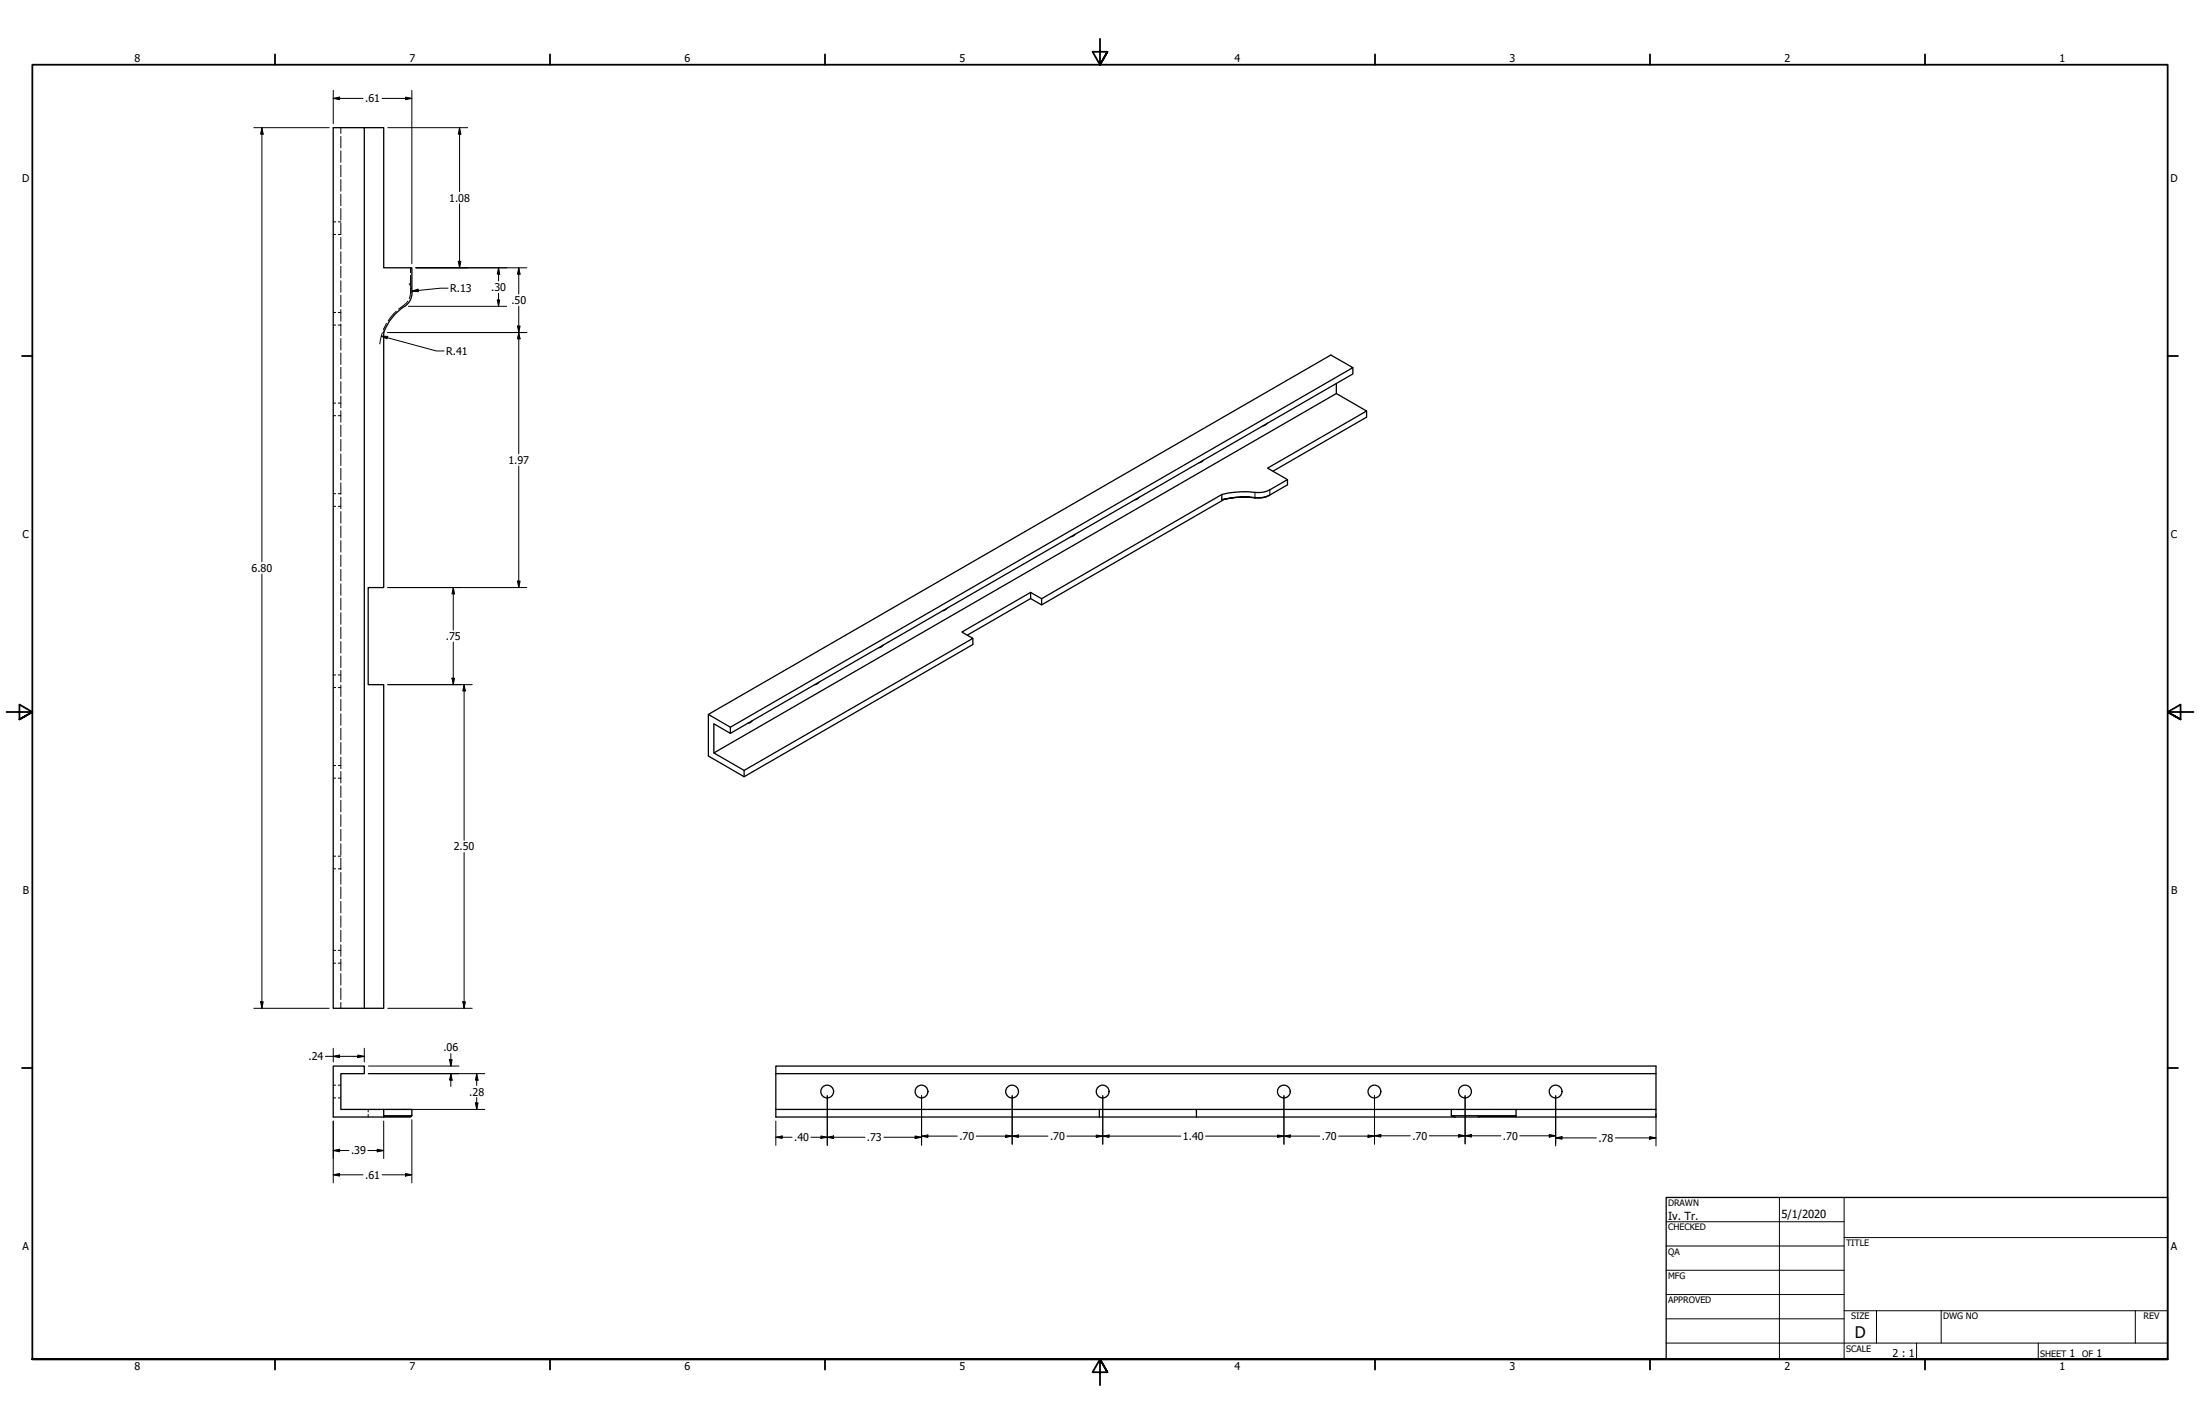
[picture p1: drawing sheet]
<svg xmlns="http://www.w3.org/2000/svg" width="864mm" height="559mm" viewBox="0 0 864 559" stroke-linecap="round" stroke-linejoin="round" font-family="sans-serif">
<!-- layer: Hidden (ANSI) -->
<g fill="none" stroke="#000" stroke-width=".39">
<path d="M133.8 50.1v2.3M133.8 53.5v4.5M133.8 59.2v4.5M133.8 64.8v4.6M133.8 70.5v4.6M133.8 76.2v4.5M130.8 87.1h1M130.8 92h1M132.8 87.1h1M133.8 81.9v4.5M133.8 87.5v4.5h-1M133.8 93.2v4.5"/>
<path d="M133.8 98.8v4.6M133.8 104.5v4.5M133.8 110.2v4.5M133.8 115.8v4.5M160.1 118.2l-1.6 1.6-2 1.5M161.2 112.9v2l-.5 2.3M161.2 105.1v2M161.2 108v4M130.8 122.6h1M130.8 127.6h1M132.8 122.6h1M132.8 127.6h1"/>
<path d="M133.8 121.5v4.5M133.8 127.1v4.6M133.8 132.8v4.6M133.8 138.5v4.5M150.6 130v.5M151.7 126.9l-1.1 2.6M155.6 122.1l-3.2 3.8M130.8 158.2h1M132.8 158.2h1M133.8 144.1v4.6M133.8 149.8v4.6M133.8 155.4v4.6"/>
<path d="M130.8 163.1h1M132.8 163.1h1M133.8 161.2v4.5M133.8 166.8v4.5M133.8 172.5v4.5M133.8 178.1v4.6M130.8 193.7h1M130.8 198.7h1M132.8 193.7h1M132.8 198.7h1M133.8 183.8v4.5M133.8 189.5v4.5"/>
<path d="M133.8 195.1v4.5M133.8 200.8v4.5M133.8 206.4v4.6M133.8 212.2v4.5M133.8 217.8v4.5M133.8 223.5v4.5M133.8 229.1v4.5M133.8 234.8v4.5M133.8 240.5v4.5M133.8 246.1v4.5M133.8 251.8v4.5M133.8 257.4v4.6"/>
<path d="M130.8 264.9h1M130.8 269.8h1M132.8 264.9h1M132.8 269.8h1M133.8 263.1v4.6M133.8 268.8v4.5M133.8 274.4v4.6M133.8 280.1v4.5M133.8 285.8v4.5M133.8 291.4v4.6M133.8 297.1v4.5M130.8 300.4h1"/>
<path d="M130.8 305.4h1M132.8 300.4h1M132.8 305.4h1M133.8 302.8v4.5M133.8 308.4v4.5M133.8 314.1v4.5M133.8 319.7v4.6M130.8 336h1M132.8 336h1M133.8 325.4v4.5M133.8 331.1v4.5M133.8 336.7v4.5"/>
<path d="M130.8 340.9h1M132.8 340.9h1M133.8 342.4v4.6M133.8 348v4.6M133.8 353.8v4.5M133.8 359.4v4.5M130.8 372.9h1M130.8 378h1M132.8 372.9h1M132.8 378h1M133.8 365.1v4.5M133.8 370.7v4.6"/>
<path d="M133.8 376.4v4.5M133.8 382.1v4.5M133.8 387.7v4.5M133.8 393.4v2.3M130.8 425.8h1M130.8 430.8h1M132.8 425.8h1M132.8 430.8h1M144.5 435.4v1M144.5 437.3v1"/>
</g>
<!-- layer: Visible (ANSI) -->
<g fill="none" stroke="#000" stroke-width=".51">
<path d="M143 50.1h7.6v55h11.1v9.8M161.7 114.9a6.4 6.4 0 0 1-2.9 5.4M150.6 130.5v100.1h-6.1v38.1h6.1v127h-19.8v-345.6h12.2v345.6M158.8 120.2a20.2 20.2 0 0 0-8.1 10.3M524.6 150.5v3.9M531.1 144.3v2.4l-244.4 141.1M497.5 166.1l-.5 .5-1.2 .5M536.4 161.3v2.4l-36.7 21.2M447.2 195.1l-1.1 .9-.6 .1M472.4 180.6l-.6 .6-1.1 .4M479.6 194.1a39.7 39.7 0 0 1 14.6-.8l1.5-.1 2.8-1 6.9-4v2l-6.9 4a10.7 10.7 0 0 1-8.2 .9 38 38 0 0 0-10.7 1 39.7 39.7 0 0 1 14.6-.8l1.5-.1 2.8-1M479.6 194.1v2"/>
<path d="M480.6 196l-71.7 41.4-4.3-2.5-24.9 14.3M505.4 188.2l-7.8-4.5 38.8-22.4-11.8-6.9-244.4 141.1 11.9 6.8 89.8-51.8-4.3-2.5 27-15.5 4.3 2.4 70.7-40.8M422.1 209.6l-.6 .6-1.1 .4M371.8 238.7l-1.7 .9M404.6 232.5v2.4M408.9 234.9v2.5M346.6 253.2l-.5 .5-1.1 .5M381.9 250.5v2.4l-89.8 51.9-14-8.1v-16.3l8.6 5v2.4l-6.5-3.8v11.5M321.5 267.7l-1.1 .9-.6 .1M278.1 280.4l244.3-141.1 8.7 5-244.4 141.1M295.3 282.8l-1.1 .9-.5 .1M292.1 302.3v2.5"/>
<path d="M130.8 418.3h12.2v3h-9.2v14.1h16.8v2.9h-19.8zM150.6 437.8h11.1l-.5 .5h-10.6M150.6 435.4h11.1v2.4M304.5 421.3h345.5v-3h-345.5v20h266.6M304.5 435.4h265.2M431.5 435.4v2.9M469.6 435.4v2.9M569.7 437.8h25.4v.5h-24M569.7 437.8v-2.4h25.4v2.4M569.7 437.8l1.4 .5M595.1 435.4h54.9M650 421.3v17h-54.9"/>
<circle cx="324.7" cy="428.3" r="2.51"/>
<circle cx="361.7" cy="428.3" r="2.51"/>
<circle cx="397.3" cy="428.3" r="2.51"/>
<circle cx="432.8" cy="428.3" r="2.51"/>
<circle cx="504" cy="428.3" r="2.51"/>
<circle cx="539.5" cy="428.3" r="2.51"/>
<circle cx="575.1" cy="428.3" r="2.51"/>
<circle cx="610.6" cy="428.3" r="2.51"/>
</g>
<!-- layer: Visible Narrow (ANSI) -->
<path d="M492.6 193.2l.2 2.2M498.5 192.2v2" fill="none" stroke="#000" stroke-width=".39"/>
<!-- layer: Border (ANSI) -->
<g fill="none" stroke="#000" stroke-width=".7">
<path d="M431.8 15.2v10.2l-2.9-5.1h5.8l-2.9 5.1 2.9-5.1M107.9 21.3v4.1M215.9 21.3v4.1M323.8 21.3v4.1M539.8 21.3v4.1M647.7 21.3v4.1M755.6 21.3v4.1M8.6 139.7h4.1M850.9 139.7h4.1M2.5 279.4h10.2l-5.1-2.9v5.8l5.1-2.9-5.1 2.9M861.1 279.4h-10.2l5.1-2.9v5.8l-5.1-2.9 5.1 2.9M8.6 419.1h4.1"/>
<path d="M850.9 419.1h4.1M12.7 533.4v-508h838.2v508h-838.2h838.2M107.9 533.4v4.1M215.9 533.4v4.1M323.8 533.4v4.1M434.7 538.5l-2.9-5.1 2.9 5.1h-5.8l2.9-5.1v10.2M539.8 533.4v4.1M647.7 533.4v4.1M755.6 533.4v4.1"/>
</g>
<!-- layer: Title (ANSI) -->
<g fill="none" stroke="#000" stroke-width=".39">
<path d="M654 479.4h69.9M698.5 469.9v63.5M723.9 469.9v63.5M654 488.9h69.9M654 498.5h69.9M723.9 485.6h127M654 508h69.9M654 517.5h69.9M723.9 514.3h127M736.6 514.3v12.7M762 514.3v12.7M838.2 514.3v12.7"/>
<path d="M654 527h196.9M752.3 527v6.4M800.1 527v6.4"/>
</g>
<path d="M654 469.9h196.9v63.5h-196.9z" fill="none" stroke="#000" stroke-width=".51"/>
<!-- layer: Dimension (ANSI) -->
<g fill="none" stroke="#000" stroke-width=".39">
<path d="M130.8 38.6l2.5-.5v1zM130.8 35.4v13.1M130.8 38.6h11.7M150 38.6h11.7M159.2 38.1l2.5 .5-2.5 .5zM161.7 35.4v68.1M99.6 50.1h29.6M102.8 50.1l.5 2.5h-1zM102.8 50.1v170.4M152.2 50.1h31.4M180.4 50.1l.5 2.5h-1zM180.4 50.1v25.1"/>
<path d="M180.4 80v25.1M160.6 111.3l.9 2M161.7 114.2l2.4-.7 .1 1zM163.3 105.1h43.5M175.9 113.1h-3l-11.2 1.1M179.9 102.6h1l-.5 2.5zM195.2 117.7h1l-.5 2.5zM195.7 105.1l.5 2.5h-1zM195.7 105.1v5.1M195.7 115.1v5.1M203.6 105.1l.6 2.5h-1.1zM203.6 105.1v10.3"/>
<path d="M149.7 131.9l2.5 .1-.3 1zM149.7 131.9l21.6 5.8h3M150.1 130.6l-1 4.4M152.2 130.5h54.6M160.3 120.2h38.6M203.1 128h1.1l-.6 2.5zM203.6 130.5l.6 2.5h-1.1zM203.6 120.1v58M203.6 182.9v47.7M102.8 225.3v170.4M152.2 230.6h54.6M177.9 230.6l.5 2.4h-1z"/>
<path d="M177.9 230.6v16.7M203.1 228h1.1l-.6 2.6zM177.9 252v16.7M152.2 268.7h33.2M177.4 266.1h1l-.5 2.6zM182.2 268.7l.5 2.4h-1zM182.2 268.7v61.1M182.2 334.5v61.2M99.6 395.7h29.6M102.3 393.1h1l-.5 2.6zM152.2 395.7h33.2M181.7 393.1h1l-.5 2.6z"/>
<path d="M127.7 414.5h15.3M130.8 414.5l2.5-.5v1zM130.8 411.4v5.4M140.5 414l2.5 .5-2.5 .5zM143 411.4v5.4M144.6 418.3h35.5M176.5 415.9h1l-.5 2.4zM177 413.4v4.9M130.8 439.9v24.3M144.6 421.3h45.7M150.6 439.9v14.8M152.2 435.4h38.1"/>
<path d="M161.7 439.4v24.8M177 421.3l.5 2.6h-1zM177 421.3v5M186.6 432.8h1l-.5 2.6zM187.1 421.3l.5 2.6h-1zM187.1 421.3v4.7M187.1 430.7v4.7M304.5 439.9v9.6M324.7 430v19.5M361.8 430v19.5M397.3 430v19M432.9 430v19"/>
<path d="M504 430v19M539.6 430v19M575.1 430v18.9M610.7 430v19.7M650 436.9v12.8M130.8 451.5l2.5-.5v1zM130.8 451.5h6.2M144.4 451.5h6.2M148.1 451l2.5 .5-2.5 .5zM304.5 446.3l2.5-.5v.9zM304.5 446.3h6.4M318.3 446.3h21.2"/>
<path d="M322.3 445.8l2.4 .5-2.4 .4zM324.7 446.3l2.5-.5v1zM347 446.3h14.8M359.2 445.8l2.6 .5-2.6 .5zM361.8 445.8l2.4-.4v.9zM361.8 445.8h14M383.2 445.8h28.2M394.8 445.4l2.5 .4-2.5 .5zM397.3 445.8l2.5-.4v.9zM418.8 445.8h44.7M430.3 445.4l2.6 .4-2.6 .5zM432.9 445.8l2.5-.4v.9z"/>
<path d="M473.3 445.8h44.7M501.5 445.4l2.5 .4-2.5 .5zM504 445.8l2.5-.4v.9zM525.5 445.8h14.1M537 445.4l2.6 .4-2.6 .5zM539.6 445.7l2.4-.5v1zM539.6 445.7h14M561 445.7h28.2M572.6 445.2l2.5 .5-2.5 .5zM575.1 445.7l2.5-.5v1zM596.6 445.7h14.1M608.1 445.2l2.6 .5-2.6 .5z"/>
<path d="M610.7 446.5l2.5-.5v1zM610.7 446.5h15.9M634.1 446.5h15.9M647.6 446l2.4 .5-2.4 .5zM130.8 461l2.5-.5v1zM130.8 461h11.7M150 461h11.7M159.2 460.5l2.5 .5-2.5 .5z"/>
</g>
<g fill="#000">
<path d="M130.8 38.6l2.5-.5v1z" fill-rule="evenodd"/>
<path d="M159.2 38.1l2.5 .5-2.5 .5z" fill-rule="evenodd"/>
<path d="M102.8 50.1l.5 2.5h-1z" fill-rule="evenodd"/>
<path d="M180.4 50.1l.5 2.5h-1z" fill-rule="evenodd"/>
<path d="M161.7 114.2l2.4-.7 .1 1z" fill-rule="evenodd"/>
<path d="M179.9 102.6h1l-.5 2.5z" fill-rule="evenodd"/>
<path d="M195.2 117.7h1l-.5 2.5z" fill-rule="evenodd"/>
<path d="M195.7 105.1l.5 2.5h-1z" fill-rule="evenodd"/>
<path d="M203.6 105.1l.6 2.5h-1.1z" fill-rule="evenodd"/>
<path d="M149.7 131.9l2.5 .1-.3 1z" fill-rule="evenodd"/>
<path d="M203.1 128h1.1l-.6 2.5z" fill-rule="evenodd"/>
<path d="M203.6 130.5l.6 2.5h-1.1z" fill-rule="evenodd"/>
<path d="M177.9 230.6l.5 2.4h-1z" fill-rule="evenodd"/>
<path d="M203.1 228h1.1l-.6 2.6z" fill-rule="evenodd"/>
<path d="M177.4 266.1h1l-.5 2.6z" fill-rule="evenodd"/>
<path d="M182.2 268.7l.5 2.4h-1z" fill-rule="evenodd"/>
<path d="M102.3 393.1h1l-.5 2.6z" fill-rule="evenodd"/>
<path d="M181.7 393.1h1l-.5 2.6z" fill-rule="evenodd"/>
<path d="M130.8 414.5l2.5-.5v1z" fill-rule="evenodd"/>
<path d="M140.5 414l2.5 .5-2.5 .5z" fill-rule="evenodd"/>
<path d="M176.5 415.9h1l-.5 2.4z" fill-rule="evenodd"/>
<path d="M177 421.3l.5 2.6h-1z" fill-rule="evenodd"/>
<path d="M186.6 432.8h1l-.5 2.6z" fill-rule="evenodd"/>
<path d="M187.1 421.3l.5 2.6h-1z" fill-rule="evenodd"/>
<path d="M130.8 451.5l2.5-.5v1z" fill-rule="evenodd"/>
<path d="M148.1 451l2.5 .5-2.5 .5z" fill-rule="evenodd"/>
<path d="M304.5 446.3l2.5-.5v.9z" fill-rule="evenodd"/>
<path d="M322.3 445.8l2.4 .5-2.4 .4z" fill-rule="evenodd"/>
<path d="M324.7 446.3l2.5-.5v1z" fill-rule="evenodd"/>
<path d="M359.2 445.8l2.6 .5-2.6 .5z" fill-rule="evenodd"/>
<path d="M361.8 445.8l2.4-.4v.9z" fill-rule="evenodd"/>
<path d="M394.8 445.4l2.5 .4-2.5 .5z" fill-rule="evenodd"/>
<path d="M397.3 445.8l2.5-.4v.9z" fill-rule="evenodd"/>
<path d="M430.3 445.4l2.6 .4-2.6 .5z" fill-rule="evenodd"/>
<path d="M432.9 445.8l2.5-.4v.9z" fill-rule="evenodd"/>
<path d="M501.5 445.4l2.5 .4-2.5 .5z" fill-rule="evenodd"/>
<path d="M504 445.8l2.5-.4v.9z" fill-rule="evenodd"/>
<path d="M537 445.4l2.6 .4-2.6 .5z" fill-rule="evenodd"/>
<path d="M539.6 445.7l2.4-.5v1z" fill-rule="evenodd"/>
<path d="M572.6 445.2l2.5 .5-2.5 .5z" fill-rule="evenodd"/>
<path d="M575.1 445.7l2.5-.5v1z" fill-rule="evenodd"/>
<path d="M608.1 445.2l2.6 .5-2.6 .5z" fill-rule="evenodd"/>
<path d="M610.7 446.5l2.5-.5v1z" fill-rule="evenodd"/>
<path d="M647.6 446l2.4 .5-2.4 .5z" fill-rule="evenodd"/>
<path d="M130.8 461l2.5-.5v1z" fill-rule="evenodd"/>
<path d="M159.2 460.5l2.5 .5-2.5 .5z" fill-rule="evenodd"/>
</g>
<text font-size="6.3" x="728.1" y="524.9">D</text>
<g font-size="4.4">
<text x="654.8" y="478.7">Iv. Tr.</text>
<text x="699.3" y="478">5/1/2020</text>
</g>
<g font-size="4.2">
<text x="52.8" y="24.4">8</text>
<text x="160.8" y="24.4">7</text>
<text x="268.7" y="24.4">6</text>
<text x="376.7" y="24.4">5</text>
<text x="484.6" y="24.4">4</text>
<text x="592.6" y="24.4">3</text>
<text x="700.5" y="24.4">2</text>
<text x="808.5" y="24.4">1</text>
<text x="143.3" y="40.1">.61</text>
<text x="8.8" y="71.4">D</text>
<text x="852" y="71.4">D</text>
<text x="176.3" y="79.1">1.08</text>
<text x="176.7" y="114.6">R.13</text>
<text x="192.8" y="114.2">.30</text>
<text x="200.7" y="119.3">.50</text>
<text x="175.1" y="139.3">R.41</text>
<text x="199.6" y="182.1">1.97</text>
<text x="8.9" y="211.1">C</text>
<text x="852.2" y="211.1">C</text>
<text x="98.7" y="224.4">6.80</text>
<text x="175" y="251.1">.75</text>
<text x="178.1" y="333.7">2.50</text>
<text x="9" y="350.8">B</text>
<text x="852.2" y="350.8">B</text>
<text x="174.1" y="412.6">.06</text>
<text x="121.1" y="416.1">.24</text>
<text x="184.2" y="429.9">.28</text>
<text x="311.7" y="447.8">.40</text>
<text x="340.3" y="447.8">.73</text>
<text x="376.6" y="447.4">.70</text>
<text x="412.2" y="447.4">.70</text>
<text x="464.4" y="447.4">1.40</text>
<text x="518.9" y="447.4">.70</text>
<text x="554.4" y="447.2">.70</text>
<text x="590" y="447.2">.70</text>
<text x="627.4" y="448.1">.78</text>
<text x="137.8" y="453">.39</text>
<text x="143.3" y="462.5">.61</text>
<text x="8.9" y="490.5">A</text>
<text x="852.2" y="490.5">A</text>
<text x="742.9" y="532.6">2 : 1</text>
<text x="812.4" y="532.6">1</text>
<text x="823" y="532.6">1</text>
<text x="52.8" y="537.5">8</text>
<text x="160.8" y="537.5">7</text>
<text x="268.7" y="537.5">6</text>
<text x="376.7" y="537.5">5</text>
<text x="484.6" y="537.5">4</text>
<text x="592.6" y="537.5">3</text>
<text x="700.5" y="537.5">2</text>
<text x="808.5" y="537.5">1</text>
</g>
<g font-size="3.5">
<text x="654.8" y="473.2">DRAWN</text>
<text x="654.8" y="482.8">CHECKED</text>
<text x="724.7" y="488.9">TITLE</text>
<text x="654.8" y="492.3">QA</text>
<text x="654.8" y="501.8">MFG</text>
<text x="654.8" y="511.4">APPROVED</text>
<text x="726.7" y="517.7">SIZE</text>
<text x="762.8" y="517.7">DWG NO</text>
<text x="841.4" y="517.7">REV</text>
<text x="724.7" y="530.4">SCALE</text>
<text x="800.9" y="532.6">SHEET</text>
<text x="817.4" y="532.6">OF</text>
</g>
</svg>
